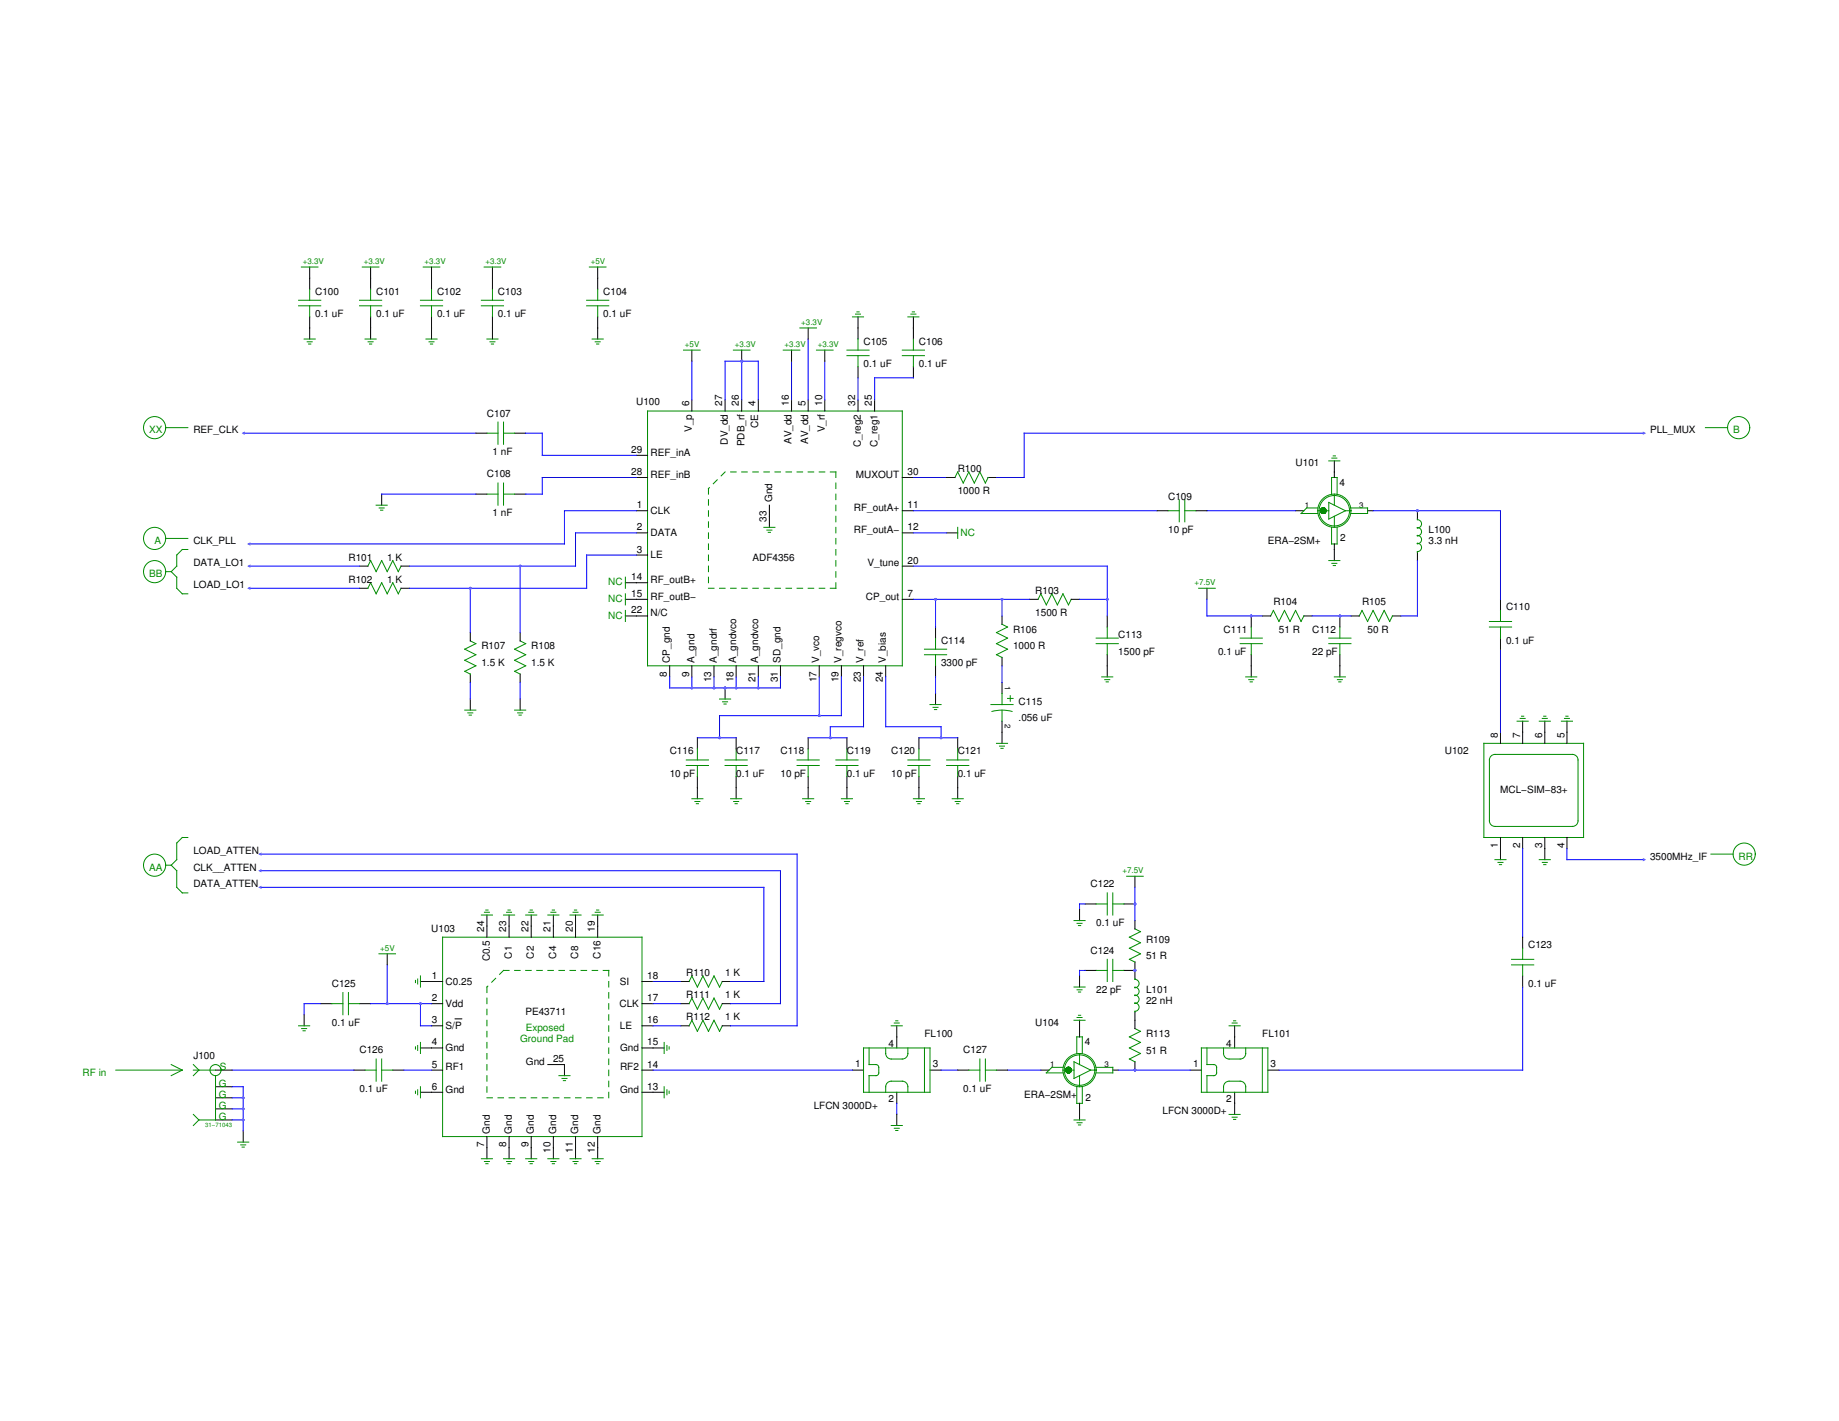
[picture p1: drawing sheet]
<svg xmlns="http://www.w3.org/2000/svg" width="279mm" height="216mm" viewBox="0 0 279 216" stroke-linecap="round" stroke-linejoin="round" font-family="sans-serif">
<g fill="none" stroke="#008b00" stroke-width=".15">
<path d="M98.4 62.5h38.7v38.7h-38.7zM107.6 75.9v.9M107.6 77.6v.8M107.6 79.3v.8M107.8 74.1l-.2 .1v.9M109 72.9l-.6 .6M110.2 71.7l-.6 .6M111 71.7h.8M112.7 71.7h.8M114.4 71.7h.8M116.1 71.7h.8M117.7 71.7h.9"/>
<path d="M119.4 71.7h.9M121.1 71.7h.8M122.8 71.7h.8M124.5 71.7h.8M126.1 71.7h.9v.8M127 73.4v.8M127 75.1v.8M127 76.8v.8M127 78.4v.9M107.6 81v.8M107.6 82.6v.9M107.6 84.3v.9"/>
<path d="M107.6 86v.9M107.6 87.7v.8M107.6 89.4h.9M109.3 89.4h.9M111 89.4h.8M112.7 89.4h.8M114.4 89.4h.8M116.1 89.4h.8M117.7 89.4h.9M119.4 89.4h.9M121.1 89.4h.8M122.8 89.4h.8"/>
<path d="M124.5 89.4h.8M127 88.5v.9h-.9M127 80.1v.9M127 81.8v.8M127 83.5v.8M127 85.2v.8M127 86.9v.8M225.4 112.9h15.2v14.3h-15.2zM226.5 114.9l.6-.3h11.8a.84 .84 0 0 1 .9 .9v9.2a.84 .84 0 0 1-.9 .9h-11.8a.84 .84 0 0 1-.8-.9v-9.2zM50.4 152.5h1.7M52.1 150.8v3.4M52.9 150.8v3.4"/>
<path d="M52.9 152.5h1.7M67.2 142.4h30.3v30.3h-30.3zM74 151.6v.9M74 153.3v.9M74 155v.9M74 156.7v.8M74 158.4v.8M74.1 149.8l-.1 .2v.8M75.3 148.6l-.6 .6M77.3 147.4h-.8l-.6 .6M78.2 147.4h.8M79.9 147.4h.8"/>
<path d="M81.6 147.4h.8M83.2 147.4h.9M84.9 147.4h.9M86.6 147.4h.8M88.3 147.4h.8M90 147.4h.8M91.6 147.4h.9v.9M92.5 149.1v.9M92.5 150.8v.8M92.5 152.5v.8M92.5 154.2v.8M92.5 155.9v.8"/>
<path d="M92.5 157.5v.9M92.5 159.2v.9M105.1 148.3l.9 1.7 .8-1.7 .8 1.7 .9-1.7 .8 1.7 .4-.9M105.1 151.6l.9 1.7 .8-1.7 .8 1.7 .9-1.7 .8 1.7 .4-.8M105.1 155l.9 1.7 .8-1.7 .8 1.7 .9-1.7 .8 1.7 .4-.8M105.1 148.3l-.4 .8M105.1 151.6l-.4 .9M105.1 155l-.4 .9M131.2 159.2h10.1v6.8h-10.1zM132 159.2v2.5l1.3 .1 .2 .4v.8l-.2 .4h-1.3v2.6M134.6 159.2v.9a.84 .84 0 0 0 .8 .8h1.7a.84 .84 0 0 0 .8-.8v-.9M140.5 159.2v6.8"/>
<path d="M172.4 148.7v.1a.62 .62 0 0 1 .7 .6 .62 .62 0 0 1-.7 .6 .6 .6 0 0 1 .7 .6 .6 .6 0 0 1-.7 .6 .6 .6 0 0 1 .7 .6 .6 .6 0 0 1-.7 .6 .62 .62 0 0 1 .7 .6 .62 .62 0 0 1-.7 .7v.1M182.5 159.2h10.1v6.8h-10.1zM183.4 159.2v2.5l1.2 .1 .2 .4v.8l-.2 .4h-1.2v2.6M185.9 159.2v.9a.84 .84 0 0 0 .8 .8h1.7a.84 .84 0 0 0 .9-.8v-.9M191.8 159.2v6.8M55.5 162.6h1.6M57.1 160.9v3.4M58 162.6h1.7M58 160.9v3.4M74 160.1v.8M74 161.7v.9M74 163.4v.9"/>
<path d="M74 165.1v.9M74 166.8h.8M75.7 166.8h.8M77.3 166.8h.9M79 166.8h.9M80.7 166.8h.9M82.4 166.8h.8M84.1 166.8h.8M85.8 166.8h.8M87.4 166.8h.9M89.1 166.8h.9M90.8 166.8h.8"/>
<path d="M92.5 160.9v.8M92.5 162.6v.8M92.5 164.3v.8M92.5 166v.8M134.6 166v-.9a.84 .84 0 0 1 .8-.8h1.7a.84 .84 0 0 1 .8 .8v.9M161.5 162.2h-1.7l-.8 .8h2.5M161.5 162.6h1.7M161.9 162.5v.2M162 162.4v.4M162 162.3v.6M162.1 162.3v.6M162.1 162.2v.8"/>
<path d="M162.2 162.2v.8M162.3 162.2v.8M162.4 162.2v.8M162.5 162.2v.8M162.6 162.2v.8M162.6 162.3v.6M162.7 162.3v.6M162.7 162.4v.4M162.7 162.5v.2M163.2 161.3l2.5 1.3-2.5 1.3zM163.6 160.1v-2.6h.8v2.6M163.6 165.1v2.5h.8v-2.5"/>
<path d="M164 160.1v1.6M164 163.4v1.7M165.7 162.6h.8M166.5 162.2h2.6v.8h-2.6M185.9 166v-.9a.84 .84 0 0 1 .8-.8h1.7a.84 .84 0 0 1 .9 .8v.9"/>
<circle cx="162.3" cy="162.6" r=".42"/>
<circle cx="164" cy="162.6" r="2.52"/>
<circle cx="164" cy="162.6" r="2.31"/>
</g>
<g fill="none" stroke="#000" stroke-width=".15">
<path d="M96.7 77.6h1.7M96.7 72.5h1.7M96.7 69.2h1.7M105.1 60.8v1.7M110.2 60.8v1.7M112.7 60.8v1.7M115.2 60.8v1.7M116.9 76.8v1.6M120.3 60.8v1.7M122.8 60.8v1.7M125.3 60.8v1.7M130.4 60.8v1.7"/>
<path d="M132.9 60.8v1.7M137.1 77.6h1.7M137.1 72.5h1.7M96.7 84.3h1.7M96.7 81h1.7M96.7 93.6h1.7M96.7 91.1h1.7M96.7 88.5h1.7M137.1 81h1.7M137.1 91.1h1.7M137.1 86h1.7M101.7 101.2v1.6"/>
<path d="M105.1 101.2v1.6M108.5 101.2v1.6M111.8 101.2v1.6M115.2 101.2v1.6M118.6 101.2v1.6M124.5 101.2v1.6M127.8 101.2v1.6M131.2 101.2v1.6M134.6 101.2v1.6M228 111.3v1.6M231.3 111.3v1.6M234.7 111.3v1.6"/>
<path d="M238.1 111.3v1.6M228 127.2v1.7M231.3 127.2v1.7M234.7 127.2v1.7M238.1 127.2v1.7M48.7 152.5h1.7M54.6 152.5h1.7M65.6 159.2h1.6M65.6 155.9h1.6M65.6 152.5h1.6M65.6 149.1h1.6M69.1 154.8h1.1"/>
<path d="M74 140.7v1.7M77.3 140.7v1.7M80.7 140.7v1.7M84.1 140.7v1.7M87.4 140.7v1.7M90.8 140.7v1.7M97.5 159.2h1.7M97.5 155.9h1.7M97.5 152.5h1.7M97.5 149.1h1.7M103.4 155.9h1.3M103.4 152.5h1.3"/>
<path d="M103.4 149.1h1.3M109.7 155.9h1.3M109.7 152.5h1.3M109.7 149.1h1.3M136.2 157.5v1.7M164 156.7v.8M172.4 147.4v1.3M172.4 153.8v1.2M187.6 157.5v1.7M53.8 162.6h1.7M59.7 162.6h1.7M65.6 162.6h1.6"/>
<path d="M65.6 166h1.6M74 172.7v1.7M77.3 172.7v1.7M80.7 172.7v1.7M83.2 161.7h2.6M84.1 172.7v1.7M87.4 172.7v1.7M90.8 172.7v1.7M97.5 162.6h1.7M97.5 166h1.7M129.5 162.6h1.7M136.2 166v1.6"/>
<path d="M141.3 162.6h1.7M158.1 162.6h1.3M164 167.6v.9M169.1 162.6h.8M180.8 162.6h1.7M187.6 166v1.6M192.6 162.6h1.7"/>
</g>
<g fill="none" stroke="#00f" stroke-width=".15">
<path d="M39.5 134.8h76.6M39.5 132.3h79.1M39.5 129.8h81.6M48.7 152.5h-2.5v1.7M56.3 152.5h9.3M58.8 146.6v5.9M63.9 152.5v3.4h1.7M99.2 152.5h4.2M99.2 155.9h4.2M99.2 149.1h4.2M111 152.5h7.6M111 155.9h10.1"/>
<path d="M111 149.1h5.1M35.3 162.6h18.5M61.4 162.6h4.2M99.2 162.6h30.3M169.9 162.6h10.9"/>
</g>
<circle cx="172.4" cy="147.4" r=".21" fill="#a020f0"/>
<path d="M172.4 156.3l.9 .4-1.7 .8 1.7 .9-1.7 .8 1.7 .9-1.7 .8 .8 .4" fill="none" stroke="#008b00" stroke-width=".15"/>
<path d="M172.4 155v1.3M172.4 161.3v1.3" fill="none" stroke="#000" stroke-width=".15"/>
<circle cx="172.4" cy="162.6" r=".21" fill="#a020f0"/>
<path d="M171.6 145.8l.8 .4M172.4 141.1l.9 .5-1.7 .8 1.7 .8-1.7 .9 1.7 .8-1.7 .9" fill="none" stroke="#008b00" stroke-width=".15"/>
<path d="M172.4 139.9v1.2M172.4 146.2v1.2" fill="none" stroke="#000" stroke-width=".15"/>
<circle cx="172.4" cy="147.4" r=".21" fill="#a020f0"/>
<path d="M164.9 137.3h1.6M170.7 137.3h1.7M172.4 133.1v1.7M58.8 144.9v1.7" fill="none" stroke="#000" stroke-width=".15"/>
<path d="M166.5 137.3h1.7M168.2 135.7v3.3M169.1 135.7v3.3M169.1 137.3h1.6M171.2 133.1h2.5M57.6 144.9h2.5" fill="none" stroke="#008b00" stroke-width=".15"/>
<circle cx="172.4" cy="137.3" r=".21" fill="#a020f0"/>
<path d="M164.9 147.4h1.6M170.7 147.4h1.7" fill="none" stroke="#000" stroke-width=".15"/>
<path d="M166.5 147.4h1.7M168.2 145.8v3.3M169.1 145.8v3.3M169.1 147.4h1.6" fill="none" stroke="#008b00" stroke-width=".15"/>
<circle cx="172.4" cy="147.4" r=".21" fill="#a020f0"/>
<path d="M164.9 137.3h-.9v.9M172.4 134.8v5.1M231.3 128.9v13.5M238.1 128.9v1.7M164.9 147.4h-.9v.9M194.3 162.6h37" fill="none" stroke="#00f" stroke-width=".15"/>
<path d="M196.8 77.6h1.3M202.7 71.7v.8M207.8 77.6h.8M215.3 77.6v1.3M202.7 82.6v.9M215.3 83.9v1.3" fill="none" stroke="#000" stroke-width=".15"/>
<g fill="none" stroke="#008b00" stroke-width=".15">
<path d="M200.2 77.2h-1.7l-.8 .8h2.5M200.2 77.6h1.7M200.6 77.5v.2M200.7 77.4v.4M200.7 77.3v.6M200.8 77.3v.6M200.8 77.2v.8M200.9 77.2v.8M201 77.2v.8M201.1 77.2v.8M201.2 77.2v.8M201.3 77.2v.8"/>
<path d="M201.3 77.3v.6M201.4 77.3v.6M201.4 77.4v.4M201.4 77.5v.2M201.9 76.3l2.5 1.3-2.5 1.3zM202.3 75.1v-2.6h.8v2.6M202.7 75.1v1.7M202.7 78.4v1.7M204.4 77.6h.8M205.2 77.2h2.6v.8h-2.6M215.3 78.9v.1a.62 .62 0 0 1 .7 .6 .62 .62 0 0 1-.7 .6 .6 .6 0 0 1 .7 .6 .6 .6 0 0 1-.7 .6 .6 .6 0 0 1 .7 .6 .6 .6 0 0 1-.7 .6 .62 .62 0 0 1 .7 .6 .62 .62 0 0 1-.7 .6v.1M202.3 80.1v2.5h.8v-2.5"/>
<circle cx="201" cy="77.6" r=".42"/>
<circle cx="202.7" cy="77.6" r="2.52"/>
<circle cx="202.7" cy="77.6" r="2.31"/>
</g>
<circle cx="215.3" cy="77.6" r=".21" fill="#a020f0"/>
<path d="M182.1 89.4h2.5M188.4 97h3.4M188.4 97.8h3.4M190.1 95.3v1.7M190.1 97.8v1.7M193 93.6l.5-.9 .8 1.7 .9-1.7 .8 1.7 .8-1.7 .9 1.7 .4-.8M206.5 93.6l.4-.9 .9 1.7 .8-1.7 .9 1.7 .8-1.7 .8 1.7 .5-.8" fill="none" stroke="#008b00" stroke-width=".15"/>
<path d="M183.4 89.4v1.7M190.1 93.6v1.7M190.1 99.5v1.7M191.8 93.6h1.2M198.1 93.6h1.3M205.2 93.6h1.3M211.5 93.6h1.3" fill="none" stroke="#000" stroke-width=".15"/>
<circle cx="190.1" cy="93.6" r=".21" fill="#a020f0"/>
<path d="M203.6 93.6v1.7M203.6 99.5v1.7" fill="none" stroke="#000" stroke-width=".15"/>
<path d="M201.9 97h3.3M201.9 97.8h3.3M203.6 95.3v1.7M203.6 97.8v1.7" fill="none" stroke="#008b00" stroke-width=".15"/>
<circle cx="203.6" cy="93.6" r=".21" fill="#a020f0"/>
<path d="M208.6 77.6h19.4M228 98.6v12.7" fill="none" stroke="#00f" stroke-width=".15"/>
<path d="M110.2 104.5v1.7" fill="none" stroke="#000" stroke-width=".15"/>
<path d="M109.3 106.2h1.7M109.8 106.6h.7M110 107h.3" fill="none" stroke="#008b00" stroke-width=".15"/>
<circle cx="110.2" cy="104.5" r=".21" fill="#a020f0"/>
<g fill="none" stroke="#000" stroke-width=".15">
<path d="M47 40.6v3.3M47 48.1v3.4M56.3 40.6v3.3M56.3 48.1v3.4M65.6 40.6v3.3M65.6 48.1v3.4M74.8 40.6v3.3M74.8 48.1v3.4M90.8 40.6v3.3M90.8 48.1v3.4M112.7 53.2v1.7M130.4 48.1v3.4"/>
<path d="M130.4 55.7v1.7M138.8 48.1v3.4M138.8 55.7v1.7M58 75.1v1.7M72.3 65.8h1.7M72.3 75.1h1.7M78.2 65.8h1.7M78.2 75.1h1.7M116.9 78.4v1.7M143.8 72.5h1.3M150.1 72.5h1.3M175.8 77.6h1.7"/>
<path d="M181.7 77.6h1.7M202.7 70v1.7M54.6 86h1.3M54.6 89.4h1.3M60.9 86h1.3M60.9 89.4h1.3M71.5 96.1v1.3M79 96.1v1.3M95 88.5h1.7M95 91.1h1.7M95 93.6h1.7M142.1 95.3v1.7"/>
<path d="M143.8 81h1.7M152.2 93.6v1.2M152.2 99.9v1.3M156.4 91.1h1.3M162.8 91.1h1.2M168.2 93.6v1.7M168.2 99.5v3.3M202.7 83.5v1.7M228 91.1v1.6M228 97v1.6M71.5 102.4v1.3M71.5 106.2v1.7"/>
<path d="M79 102.4v1.3M79 106.2v1.7M106 112.1v1.7M106 118v3.4M111.8 112.1v1.7M111.8 118v3.4M122.8 112.1v1.7M122.8 118v3.4M128.7 112.1v1.7M128.7 118v3.4M139.6 112.1v1.7M139.6 118v3.4"/>
<path d="M142.1 101.2v1.6M142.1 105.4v1.6M145.5 112.1v1.7M145.5 118v3.4M152.2 103.7v1.7M152.2 109.6v3.3M190.1 101.2v1.6M203.6 101.2v1.6M231.3 109.6v1.7M234.7 109.6v1.7M238.1 109.6v1.7M74 139v1.7"/>
<path d="M77.3 139v1.7M80.7 139v1.7M84.1 139v1.7M87.4 139v1.7M90.8 139v1.7M164 138.2v1.7M228 128.9v1.7M234.7 128.9v1.7M46.2 154.2v1.7M63.9 159.2h1.7M63.9 149.1h1.7M99.2 159.2h1.7"/>
<path d="M136.2 155.9v1.6M164 148.3v1.7M164 155v1.7M187.6 155.9v1.6M231.3 142.4v1.7M231.3 148.3v1.7M32.7 162.6h2.6M32.7 165.1h2.6M32.7 166.8h2.6M32.7 168.5h2.6M32.7 170.2h2.6M37 171.8v1.7"/>
<path d="M63.9 166h1.7M74 174.4v1.7M77.3 174.4v1.7M80.7 174.4v1.7M84.1 174.4v1.7M85.8 161.7v1.7M87.4 174.4v1.7M90.8 174.4v1.7M99.2 166h1.7M136.2 169.3v1.7M145.5 162.6h1.7M151.4 162.6h1.7"/>
<path d="M164 168.5v1.7M187.6 167.6v1.7"/>
</g>
<g fill="none" stroke="#008b00" stroke-width=".15">
<path d="M45.4 45.6h3.3M45.4 46.5h3.3M45.8 40.6h2.5M46.2 51.5h1.7M46.7 51.9h.7M46.9 52.3h.3M47 43.9v1.7M47 46.5v1.6M54.6 45.6h3.4M54.6 46.5h3.4M55 40.6h2.6M55.5 51.5h1.6"/>
<path d="M55.9 51.9h.8M56.1 52.3h.4M56.3 43.9v1.7M56.3 46.5v1.6M63.9 45.6h3.3M63.9 46.5h3.3M64.3 40.6h2.5M64.7 51.5h1.7M65.2 51.9h.7M65.4 52.3h.3M65.6 43.9v1.7M65.6 46.5v1.6"/>
<path d="M73.1 45.6h3.4M73.1 46.5h3.4M73.6 40.6h2.5M74 51.5h1.7M74.4 51.9h.8M74.7 52.3h.3M74.8 43.9v1.7M74.8 46.5v1.6M89.1 45.6h3.4M89.1 46.5h3.4M89.5 40.6h2.6M90 51.5h1.6"/>
<path d="M90.4 51.9h.8M90.6 52.3h.4M90.8 43.9v1.7M90.8 46.5v1.6M111.4 53.2h2.5M128.7 53.2h3.3M128.7 54h3.3M129.5 48.1h1.7M130 47.7h.7M130.2 47.4h.3M130.4 51.5v1.7M130.4 54v1.7"/>
<path d="M137.1 53.2h3.4M137.1 54h3.4M137.9 48.1h1.7M138.4 47.7h.8M138.6 47.4h.3M138.8 51.5v1.7M138.8 54v1.7M57.1 76.8h1.7M57.6 77.2h.8M57.8 77.5h.4M74 65.8h1.7M74 75.1h1.7"/>
<path d="M75.7 64.1v3.4M75.7 73.4v3.4M76.5 64.1v3.4M76.5 73.4v3.4M76.5 65.8h1.7M76.5 75.1h1.7M145.1 72.5l.4-.8 .8 1.7 .9-1.7 .8 1.7 .9-1.7 .8 1.7M150.1 72.5l-.4 .9M177.5 77.6h1.7M179.2 75.9v3.4M180 75.9v3.4M180 77.6h1.7"/>
<path d="M201.9 70h1.7M202.3 69.6h.8M202.6 69.3h.3M56.3 85.2l.8 1.7 .9-1.7 .8 1.7 .9-1.7 .8 1.7 .4-.9M56.3 88.5l.8 1.7 .9-1.7 .8 1.7 .9-1.7 .8 1.7 .4-.8M56.3 85.2l-.4 .8M56.3 88.5l-.4 .9M71.5 97.4l.8 .4-1.7 .8 1.7 .9-1.7 .8 1.7 .9-1.7 .8 .9 .4M79 97.4l.9 .4-1.7 .8 1.7 .9-1.7 .8 1.7 .9-1.7 .8 .8 .4M95 87.7v1.7M95 90.2v1.7M95 92.7v1.7"/>
<path d="M116.1 80.1h1.6M116.5 80.5h.8M116.7 80.9h.4M140.5 99.5h3.3M140.5 98.6h3.3M142.1 97v1.6M142.1 99.5v1.7M145.5 80.1v1.7M152.2 94.8l.9 .5-1.7 .8 1.7 .9-1.7 .8 1.7 .8-1.7 .9 .8 .4M157.7 91.1l.4-.9 .9 1.7 .8-1.7 .9 1.7 .8-1.7 .8 1.7 .5-.8M166.5 97.8h3.4M166.5 97h3.4"/>
<path d="M168.2 95.3v1.7M168.2 97.8v1.7M201.9 85.2h1.7M202.3 85.6h.8M202.6 85.9h.3M226.3 95.3h3.4M226.3 94.4h3.4M228 92.7v1.7M228 95.3v1.7M70.6 107.9h1.7M71.1 108.3h.7M71.3 108.6h.3"/>
<path d="M78.2 107.9h1.7M78.6 108.3h.8M78.9 108.6h.3M104.3 116.3h3.3M104.3 115.5h3.3M106 113.8v1.7M106 116.3v1.7M110.2 116.3h3.3M110.2 115.5h3.3M111.8 113.8v1.7M111.8 116.3v1.7M121.1 116.3h3.4"/>
<path d="M121.1 115.5h3.4M122.8 113.8v1.7M122.8 116.3v1.7M127 116.3h3.4M127 115.5h3.4M128.7 113.8v1.7M128.7 116.3v1.7M137.9 116.3h3.4M137.9 115.5h3.4M139.6 113.8v1.7M139.6 116.3v1.7M141.3 107h1.7"/>
<path d="M141.8 107.5h.7M142 107.8h.3M143.8 116.3h3.4M143.8 115.5h3.4M145.5 113.8v1.7M145.5 116.3v1.7M150.6 107h3.3M150.7 108.1a5.9 5.9 0 0 1 3.1 0M151.4 112.9h1.7M151.9 113.4h.7M152.1 113.7h.3M152.2 105.4v1.6"/>
<path d="M152.2 107.9v1.7M153.1 106.1h.8M153.5 105.7v.8M167.4 102.8h1.7M167.8 103.3h.8M168.1 103.6h.3M189.3 102.8h1.6M189.7 103.3h.8M189.9 103.6h.4M202.7 102.8h1.7M203.2 103.3h.7M203.4 103.6h.3"/>
<path d="M230.5 109.6h1.7M231 109.2h.7M231.2 108.8h.3M233.9 109.6h1.6M234.3 109.2h.8M234.5 108.8h.4M237.2 109.6h1.7M237.7 109.2h.7M237.9 108.8h.3M73.1 139h1.7M73.6 138.6h.8M73.8 138.3h.3"/>
<path d="M76.5 139h1.7M77 138.6h.7M77.2 138.3h.3M79.9 139h1.7M80.3 138.6h.8M80.5 138.3h.4M83.2 139h1.7M83.7 138.6h.8M83.9 138.3h.3M86.6 139h1.7M87.1 138.6h.7M87.3 138.3h.3"/>
<path d="M90 139h1.6M90.4 138.6h.8M90.6 138.3h.4M105.1 121.4h1.7M105.6 121.8h.7M105.8 122.1h.3M111 121.4h1.7M111.5 121.8h.7M111.7 122.1h.3M121.9 121.4h1.7M122.4 121.8h.8M122.6 122.1h.4"/>
<path d="M127.8 121.4h1.7M128.3 121.8h.8M128.5 122.1h.3M138.8 121.4h1.7M139.2 121.8h.8M139.4 122.1h.4M144.7 121.4h1.6M145.1 121.8h.8M145.3 122.1h.4M163.2 139.9h1.7M227.1 130.6h1.7M227.6 131h.7"/>
<path d="M227.8 131.4h.3M233.9 130.6h1.6M234.3 131h.8M234.5 131.4h.4M45.4 155.9h1.6M45.8 156.3h.8M46 156.6h.4M63.1 149v.3M63.1 159.1v.3M63.5 148.7v.8M63.5 158.8v.8M63.9 148.3v1.7"/>
<path d="M63.9 158.4v1.7M100.9 158.4v1.7M101.3 158.8v.8M101.7 159.1v.3M135.4 155.9h1.7M135.9 155.4h.7M136.1 155.1h.3M163.2 155h1.7M163.2 150h1.7M163.6 154.6h.8M163.6 150.4h.8M163.6 140.3h.8"/>
<path d="M163.8 154.3h.4M163.8 150.7h.4M163.8 140.6h.4M186.7 155.9h1.7M187.2 155.4h.8M187.4 155.1h.3M229.7 145.8h3.3M229.7 146.6h3.3M231.3 144.1v1.7M231.3 146.6v1.7M29.4 162.6h3.3M29.4 161.7l.8 .9-.8 .8"/>
<path d="M29.4 169.3l.8 .9M30.2 170.2l-.8 .8M32.7 163.4v6.8h-2.5M36.1 173.5h1.7M36.6 173.9h.7M36.8 174.3h.3M63.1 165.8v.3M63.5 165.6v.7M63.9 165.1v1.7M73.1 176.1h1.7M73.6 176.5h.8M73.8 176.8h.3"/>
<path d="M76.5 176.1h1.7M77 176.5h.7M77.2 176.8h.3M79.9 176.1h1.7M80.3 176.5h.8M80.5 176.8h.4M83.2 176.1h1.7M83.7 176.5h.8M83.9 176.8h.3M84.9 163.4h1.7M85.4 163.9h.7M85.6 164.2h.3"/>
<path d="M86.6 176.1h1.7M87.1 176.5h.7M87.3 176.8h.3M90 176.1h1.6M90.4 176.5h.8M90.6 176.8h.4M100.9 165.1v1.7M101.3 165.6v.7M101.7 165.8v.3M135.4 171h1.7M135.9 171.4h.7M136.1 171.8h.3"/>
<path d="M147.2 162.6h1.7M148.9 160.9v3.4M149.7 160.9v3.4M149.7 162.6h1.7M163.2 170.2h1.7M163.6 170.6h.8M163.8 170.9h.4M186.7 169.3h1.7M187.2 169.7h.8M187.4 170.1h.3"/>
<circle cx="32.7" cy="162.6" r=".84"/>
</g>
<g fill="none" stroke="#00f" stroke-width=".15">
<path d="M105.1 54.9v5.9M112.7 54.9v5.9M120.3 54.9v5.9M122.8 51.5v9.3M125.3 54.9v5.9M130.4 57.4v3.4M138.8 57.4h-5.9v3.4M37 65.8h35.3M58 75.1h14.3M79.9 65.8h2.5v3.4h14.3M79.9 75.1h2.5M96.7 77.6h-10.9v5h-48"/>
<path d="M110.2 60.8v-5.9h5v5.9M138.8 72.5h5M138.8 77.6h37M183.4 77.6h13.4M37.8 86h16.8M37.8 89.4h16.8M71.5 89.4v6.7M79 86v10.1M96.7 81h-9.3v5h-25.2M96.7 84.3h-7.6v5.1h-26.9M138.8 86h29.4v7.6M138.8 81h5"/>
<path d="M138.8 91.1h17.6M142.1 91.1v4.2M152.2 91.1v2.5M164 91.1h4.2M71.5 103.7v2.5M79 103.7v2.5M101.7 102.8v1.7h16.9v-1.7M105.1 102.8v1.7M106 112.1h5.8M108.5 102.8v1.7M111.8 102.8v1.7M115.2 102.8v1.7"/>
<path d="M122.8 112.1h5.9M124.5 102.8v5.9M127.8 102.8v5.9h-18.5v3.4M131.2 102.8v7.6h-5.1v1.7M134.6 102.8v7.6h8.4v1.7M139.6 112.1h5.9M142.1 102.8v2.6M152.2 101.2v2.5M238.1 130.6h11.7M35.3 165.1h1.7v6.7M35.3 166.8h1.7M35.3 168.5h1.7"/>
<path d="M35.3 170.2h1.7M136.2 167.6v1.7M143 162.6h2.5M153.1 162.6h5"/>
</g>
<circle cx="112.7" cy="54.9" r=".21" fill="#a020f0"/>
<path d="M105.1 53.2v1.7M120.3 53.2v1.7M122.8 49.8v1.7M125.3 53.2v1.7" fill="none" stroke="#000" stroke-width=".15"/>
<g fill="none" stroke="#008b00" stroke-width=".15">
<path d="M103.9 53.2h2.5M119 53.2h2.5M121.5 49.8h2.5M124 53.2h2.6M25.2 65h3.3M259.1 65h3.4M25.2 81.8h3.3M25.2 86.9h.8M26 86.9l.9 .8v1.7l.8 .8h.8M28.5 83.5h-.8l-.8 .8v1.7l-.9 .9M25.2 131.5h.8M26 131.5l.9 .8v2.5l.8 .9h.8"/>
<path d="M28.5 127.2h-.8l-.8 .9v2.5l-.9 .9M259.9 129.8h3.4M17.6 162.6h10.1M26 161.7l1.7 .9M27.7 162.6l-1.7 .8"/>
<circle cx="23.5" cy="65" r="1.68"/>
<circle cx="264.2" cy="65" r="1.68"/>
<circle cx="23.5" cy="81.8" r="1.68"/>
<circle cx="23.5" cy="86.9" r="1.68"/>
<circle cx="23.5" cy="131.5" r="1.68"/>
<circle cx="265" cy="129.8" r="1.68"/>
</g>
<path d="M96.7 72.5h-14.3v2.6M228 77.6v13.5M249.8 65.8h-94.2v6.7h-4.2M183.4 91.1v2.5h8.4M199.4 93.6h5.8M215.3 85.2v8.4h-2.5M116.1 134.8v14.3M118.6 132.3v20.2M121.1 129.8v26.1M231.3 150v12.6" fill="none" stroke="#00f" stroke-width=".15"/>
<g fill="#a020f0">
<path d="M39.2 134.8l.5-.2v.5z"/>
<path d="M39.2 132.3l.5-.3v.5z"/>
<path d="M39.2 129.8l.5-.3v.5z"/>
<path d="M249.6 130.4l.5 .2-.5 .3z"/>
<path d="M36.7 65.8l.5-.2v.5z"/>
<path d="M37.5 89.4l.5-.3v.5z"/>
<path d="M37.5 86l.5-.2v.5z"/>
<path d="M37.5 82.6l.5-.2v.5z"/>
<path d="M249.6 65.6l.5 .2-.5 .3z"/>
<circle cx="58.8" cy="152.5" r=".21"/>
<circle cx="63.9" cy="152.5" r=".21"/>
<circle cx="172.4" cy="162.6" r=".21"/>
<circle cx="172.4" cy="147.4" r=".21"/>
<circle cx="172.4" cy="137.3" r=".21"/>
<circle cx="215.3" cy="77.6" r=".21"/>
<circle cx="190.1" cy="93.6" r=".21"/>
<circle cx="203.6" cy="93.6" r=".21"/>
<circle cx="110.2" cy="104.5" r=".21"/>
<circle cx="105.1" cy="104.5" r=".21"/>
<circle cx="108.5" cy="104.5" r=".21"/>
<circle cx="111.8" cy="104.5" r=".21"/>
<circle cx="115.2" cy="104.5" r=".21"/>
<circle cx="112.7" cy="54.9" r=".21"/>
<circle cx="124.5" cy="108.7" r=".21"/>
<circle cx="109.3" cy="112.1" r=".21"/>
<circle cx="126.1" cy="112.1" r=".21"/>
<circle cx="143" cy="112.1" r=".21"/>
<circle cx="142.1" cy="91.1" r=".21"/>
<circle cx="168.2" cy="91.1" r=".21"/>
<circle cx="79" cy="86" r=".21"/>
<circle cx="71.5" cy="89.4" r=".21"/>
<circle cx="37" cy="166.8" r=".21"/>
<circle cx="37" cy="168.5" r=".21"/>
<circle cx="37" cy="170.2" r=".21"/>
<circle cx="152.2" cy="91.1" r=".21"/>
</g>
<g font-size="1.5">
<text x="47.9" y="44.8">C100</text>
<text x="57.1" y="44.8">C101</text>
<text x="66.4" y="44.8">C102</text>
<text x="75.7" y="44.8">C103</text>
<text x="91.6" y="44.8">C104</text>
<text x="47.9" y="48.1">0.1 uF</text>
<text x="57.1" y="48.1">0.1 uF</text>
<text x="66.4" y="48.1">0.1 uF</text>
<text x="75.7" y="48.1">0.1 uF</text>
<text x="91.6" y="48.1">0.1 uF</text>
<text x="131.2" y="52.4">C105</text>
<text x="139.6" y="52.4">C106</text>
<text x="131.2" y="55.7">0.1 uF</text>
<text x="139.6" y="55.7">0.1 uF</text>
<text x="29.4" y="65.8">REF_CLK</text>
<text x="74" y="63.3">C107</text>
<text x="96.7" y="61.6">U100</text>
<text x="104.7" y="61.7" transform="rotate(-90 104.7 61.7)">6</text>
<text x="105.1" y="65.6" transform="rotate(-90 105.1 65.6)">V_p</text>
<text x="109.7" y="61.7" transform="rotate(-90 109.7 61.7)">27</text>
<text x="112.3" y="61.7" transform="rotate(-90 112.3 61.7)">26</text>
<text x="114.8" y="61.7" transform="rotate(-90 114.8 61.7)">4</text>
<text x="115.2" y="65" transform="rotate(-90 115.2 65)">CE</text>
<text x="119.8" y="61.7" transform="rotate(-90 119.8 61.7)">16</text>
<text x="122.4" y="61.7" transform="rotate(-90 122.4 61.7)">5</text>
<text x="124.9" y="61.7" transform="rotate(-90 124.9 61.7)">10</text>
<text x="125.3" y="65.7" transform="rotate(-90 125.3 65.7)">V_rf</text>
<text x="129.9" y="61.7" transform="rotate(-90 129.9 61.7)">32</text>
<text x="132.5" y="61.7" transform="rotate(-90 132.5 61.7)">25</text>
<text x="250.7" y="65.8">PLL_MUX</text>
<text x="74.8" y="69.2">1 nF</text>
<text x="95.9" y="68.8">29</text>
<text x="98.8" y="69.2">REF_inA</text>
<text x="110.6" y="67.6" transform="rotate(-90 110.6 67.6)">DV_dd</text>
<text x="113.1" y="67.8" transform="rotate(-90 113.1 67.8)">PDB_rf</text>
<text x="120.3" y="67.5" transform="rotate(-90 120.3 67.5)">AV_dd</text>
<text x="122.8" y="67.5" transform="rotate(-90 122.8 67.5)">AV_dd</text>
<text x="130.8" y="67.9" transform="rotate(-90 130.8 67.9)">C_reg2</text>
<text x="133.3" y="67.9" transform="rotate(-90 133.3 67.9)">C_reg1</text>
<text x="145.5" y="71.7">R100</text>
<text x="196.8" y="70.9">U101</text>
<text x="74" y="72.5">C108</text>
<text x="95.9" y="72.2">28</text>
<text x="96.7" y="77.2">1</text>
<text x="98.8" y="72.6">REF_inB</text>
<text x="117.3" y="76.3" transform="rotate(-90 117.3 76.3)">Gnd</text>
<text x="129.7" y="77.6">RF_outA+</text>
<text x="130" y="72.6">MUXOUT</text>
<text x="137.9" y="77.2">11</text>
<text x="137.9" y="72.2">30</text>
<text x="145.5" y="75.1">1000 R</text>
<text x="177.5" y="75.9">C109</text>
<text x="203.5" y="73.8">4</text>
<text x="29.4" y="82.6">CLK_PLL</text>
<text x="74.8" y="78.4">1 nF</text>
<text x="96.7" y="84">3</text>
<text x="96.7" y="80.6">2</text>
<text x="98.8" y="81.4">DATA</text>
<text x="98.8" y="78.1">CLK</text>
<text x="116.5" y="79.2" transform="rotate(-90 116.5 79.2)">33</text>
<text x="129.7" y="81">RF_outA−</text>
<text x="137.9" y="80.6">12</text>
<text x="177.5" y="81">10 pF</text>
<text x="192.6" y="82.6">ERA−2SM+</text>
<text x="203.6" y="82.2">2</text>
<text x="217" y="81">L100</text>
<text x="217" y="82.6">3.3 nH</text>
<text x="29.4" y="89.4">LOAD_LO1</text>
<text x="29.4" y="86">DATA_LO1</text>
<text x="52.9" y="85.2">R101</text>
<text x="52.9" y="88.5">R102</text>
<text x="58.8" y="85.2">1 K</text>
<text x="58.8" y="88.5">1 K</text>
<text x="95.9" y="88.2">14</text>
<text x="98.8" y="84.8">LE</text>
<text x="98.8" y="88.6">RF_outB+</text>
<text x="114.3" y="85.2">ADF4356</text>
<text x="131.8" y="86.1">V_tune</text>
<text x="137.9" y="85.6">20</text>
<text x="95.9" y="93.2">22</text>
<text x="95.9" y="90.7">15</text>
<text x="98.8" y="93.6">N/C</text>
<text x="98.8" y="91.1">RF_outB−</text>
<text x="131.6" y="91.1">CP_out</text>
<text x="137.9" y="90.7">7</text>
<text x="157.3" y="90.2">R103</text>
<text x="157.3" y="93.6">1500 R</text>
<text x="193.5" y="91.9">R104</text>
<text x="206.9" y="91.9">R105</text>
<text x="228.8" y="92.7">C110</text>
<text x="73.1" y="98.6">R107</text>
<text x="73.1" y="101.2">1.5 K</text>
<text x="80.7" y="98.6">R108</text>
<text x="80.7" y="101.2">1.5 K</text>
<text x="101.7" y="100.7" transform="rotate(-90 101.7 100.7)">CP_gnd</text>
<text x="105.5" y="100.7" transform="rotate(-90 105.5 100.7)">A_gnd</text>
<text x="108.9" y="100.7" transform="rotate(-90 108.9 100.7)">A_gndrf</text>
<text x="111.8" y="100.7" transform="rotate(-90 111.8 100.7)">A_gndvco</text>
<text x="115.2" y="100.7" transform="rotate(-90 115.2 100.7)">A_gndvco</text>
<text x="118.6" y="100.7" transform="rotate(-90 118.6 100.7)">SD_gnd</text>
<text x="124.5" y="100.7" transform="rotate(-90 124.5 100.7)">V_vco</text>
<text x="127.8" y="100.7" transform="rotate(-90 127.8 100.7)">V_regvco</text>
<text x="131.2" y="100.7" transform="rotate(-90 131.2 100.7)">V_ref</text>
<text x="134.6" y="100.7" transform="rotate(-90 134.6 100.7)">V_bias</text>
<text x="143" y="97.8">C114</text>
<text x="143" y="101.2">3300 pF</text>
<text x="153.9" y="96.1">R106</text>
<text x="153.9" y="98.6">1000 R</text>
<text x="169.9" y="97">C113</text>
<text x="169.9" y="99.5">1500 pF</text>
<text x="185.1" y="99.5">0.1 uF</text>
<text x="185.9" y="96.1">C111</text>
<text x="194.3" y="96.1">51 R</text>
<text x="199.4" y="96.1">C112</text>
<text x="199.4" y="99.5">22 pF</text>
<text x="207.8" y="96.1">50 R</text>
<text x="228.8" y="97.8">0.1 uF</text>
<text x="101.3" y="102.8" transform="rotate(-90 101.3 102.8)">8</text>
<text x="104.7" y="102.8" transform="rotate(-90 104.7 102.8)">9</text>
<text x="108.1" y="103.6" transform="rotate(-90 108.1 103.6)">13</text>
<text x="111.4" y="103.6" transform="rotate(-90 111.4 103.6)">18</text>
<text x="114.8" y="103.6" transform="rotate(-90 114.8 103.6)">21</text>
<text x="118.2" y="103.6" transform="rotate(-90 118.2 103.6)">31</text>
<text x="124" y="103.6" transform="rotate(-90 124 103.6)">17</text>
<text x="127.4" y="103.6" transform="rotate(-90 127.4 103.6)">19</text>
<text x="130.8" y="103.6" transform="rotate(-90 130.8 103.6)">23</text>
<text x="134.1" y="103.6" transform="rotate(-90 134.1 103.6)">24</text>
<text x="154.8" y="107">C115</text>
<text x="154.8" y="109.6">.056 uF</text>
<text x="227.6" y="112.1" transform="rotate(-90 227.6 112.1)">8</text>
<text x="231" y="112.1" transform="rotate(-90 231 112.1)">7</text>
<text x="234.3" y="112.1" transform="rotate(-90 234.3 112.1)">6</text>
<text x="237.7" y="112.1" transform="rotate(-90 237.7 112.1)">5</text>
<text x="101.7" y="114.6">C116</text>
<text x="101.7" y="118">10 pF</text>
<text x="111.8" y="114.6">C117</text>
<text x="111.8" y="118">0.1 uF</text>
<text x="118.6" y="114.6">C118</text>
<text x="118.6" y="118">10 pF</text>
<text x="128.7" y="114.6">C119</text>
<text x="128.7" y="118">0.1 uF</text>
<text x="135.4" y="114.6">C120</text>
<text x="135.4" y="118">10 pF</text>
<text x="145.5" y="114.6">C121</text>
<text x="145.5" y="118">0.1 uF</text>
<text x="219.5" y="114.6">U102</text>
<text x="227.9" y="120.5">MCL−SIM−83+</text>
<text x="29.4" y="129.8">LOAD_ATTEN</text>
<text x="227.6" y="128.9" transform="rotate(-90 227.6 128.9)">1</text>
<text x="231" y="128.9" transform="rotate(-90 231 128.9)">2</text>
<text x="234.3" y="128.9" transform="rotate(-90 234.3 128.9)">3</text>
<text x="237.7" y="128.9" transform="rotate(-90 237.7 128.9)">4</text>
<text x="250.7" y="130.6">3500MHz_IF</text>
<text x="29.4" y="134.8">DATA_ATTEN</text>
<text x="29.4" y="132.3">CLK__ATTEN</text>
<text x="165.7" y="134.8">C122</text>
<text x="65.5" y="141.6">U103</text>
<text x="73.6" y="141.6" transform="rotate(-90 73.6 141.6)">24</text>
<text x="76.9" y="141.6" transform="rotate(-90 76.9 141.6)">23</text>
<text x="80.3" y="141.6" transform="rotate(-90 80.3 141.6)">22</text>
<text x="83.7" y="141.6" transform="rotate(-90 83.7 141.6)">21</text>
<text x="87" y="141.6" transform="rotate(-90 87 141.6)">20</text>
<text x="90.4" y="141.6" transform="rotate(-90 90.4 141.6)">19</text>
<text x="166.5" y="140.7">0.1 uF</text>
<text x="174.1" y="143.2">R109</text>
<text x="50.4" y="150">C125</text>
<text x="65.6" y="148.7">1</text>
<text x="67.7" y="149.6">C0.25</text>
<text x="74.4" y="146.1" transform="rotate(-90 74.4 146.1)">C0.5</text>
<text x="77.8" y="145.6" transform="rotate(-90 77.8 145.6)">C1</text>
<text x="81.1" y="145.6" transform="rotate(-90 81.1 145.6)">C2</text>
<text x="84.5" y="145.6" transform="rotate(-90 84.5 145.6)">C4</text>
<text x="87.9" y="145.6" transform="rotate(-90 87.9 145.6)">C8</text>
<text x="91.2" y="145.6" transform="rotate(-90 91.2 145.6)">C16</text>
<text x="94.2" y="149.6">SI</text>
<text x="98.3" y="148.7">18</text>
<text x="104.3" y="148.3">R110</text>
<text x="110.2" y="148.3">1 K</text>
<text x="165.7" y="144.9">C124</text>
<text x="174.1" y="145.8">51 R</text>
<text x="232.2" y="144.1">C123</text>
<text x="232.2" y="150">0.1 uF</text>
<text x="50.4" y="155.9">0.1 uF</text>
<text x="65.6" y="155.5">3</text>
<text x="65.6" y="152.1">2</text>
<text x="67.7" y="153">Vdd</text>
<text x="79.8" y="154.2">PE43711</text>
<text x="94.1" y="153">CLK</text>
<text x="98.3" y="155.5">16</text>
<text x="98.3" y="152.1">17</text>
<text x="104.3" y="151.6">R111</text>
<text x="104.3" y="155">R112</text>
<text x="110.2" y="151.6">1 K</text>
<text x="110.2" y="155">1 K</text>
<text x="157.3" y="155.9">U104</text>
<text x="166.5" y="150.8">22 pF</text>
<text x="174.1" y="150.8">L101</text>
<text x="174.1" y="152.5">22 nH</text>
<text x="29.4" y="160.9">J100</text>
<text x="54.6" y="160.1">C126</text>
<text x="65.6" y="158.8">4</text>
<text x="67.7" y="159.7">Gnd</text>
<text x="67.7" y="156.3">S/P</text>
<text x="79.9" y="161.8">Gnd</text>
<text x="84" y="161.4">25</text>
<text x="94.2" y="156.3">LE</text>
<text x="94.2" y="159.7">Gnd</text>
<text x="98.3" y="158.8">15</text>
<text x="135" y="159">4</text>
<text x="140.5" y="157.5">FL100</text>
<text x="146.3" y="160.1">C127</text>
<text x="164.8" y="158.8">4</text>
<text x="174.1" y="157.5">R113</text>
<text x="174.1" y="160.1">51 R</text>
<text x="186.3" y="159">4</text>
<text x="191.8" y="157.5">FL101</text>
<text x="54.6" y="166">0.1 uF</text>
<text x="65.6" y="162.2">5</text>
<text x="65.6" y="165.6">6</text>
<text x="67.7" y="162.6">RF1</text>
<text x="67.7" y="166">Gnd</text>
<text x="94.2" y="166">Gnd</text>
<text x="94.2" y="162.6">RF2</text>
<text x="98.3" y="162.2">14</text>
<text x="98.3" y="165.6">13</text>
<text x="129.9" y="162.2">1</text>
<text x="135" y="167.4">2</text>
<text x="141.7" y="162.2">3</text>
<text x="146.3" y="166">0.1 uF</text>
<text x="155.6" y="166.8">ERA−2SM+</text>
<text x="164.9" y="167.2">2</text>
<text x="181.3" y="162.2">1</text>
<text x="186.3" y="167.4">2</text>
<text x="193" y="162.2">3</text>
<text x="74.4" y="172.2" transform="rotate(-90 74.4 172.2)">Gnd</text>
<text x="77.8" y="172.2" transform="rotate(-90 77.8 172.2)">Gnd</text>
<text x="81.1" y="172.2" transform="rotate(-90 81.1 172.2)">Gnd</text>
<text x="84.5" y="172.2" transform="rotate(-90 84.5 172.2)">Gnd</text>
<text x="87.9" y="172.2" transform="rotate(-90 87.9 172.2)">Gnd</text>
<text x="91.2" y="172.2" transform="rotate(-90 91.2 172.2)">Gnd</text>
<text x="123.6" y="168.5">LFCN 3000D+</text>
<text x="176.6" y="169.3">LFCN 3000D+</text>
<text x="73.6" y="174.3" transform="rotate(-90 73.6 174.3)">7</text>
<text x="76.9" y="174.3" transform="rotate(-90 76.9 174.3)">8</text>
<text x="80.3" y="174.3" transform="rotate(-90 80.3 174.3)">9</text>
<text x="83.7" y="175.2" transform="rotate(-90 83.7 175.2)">10</text>
<text x="87" y="175.2" transform="rotate(-90 87 175.2)">11</text>
<text x="90.4" y="175.2" transform="rotate(-90 90.4 175.2)">12</text>
</g>
<g font-size="1.5" fill="#008b00">
<text x="22.6" y="65.8">XX</text>
<text x="263.3" y="65.8">B</text>
<text x="23.5" y="82.6">A</text>
<text x="145.9" y="81.4">NC</text>
<text x="22.6" y="87.7">BB</text>
<text x="92.4" y="88.9">NC</text>
<text x="92.4" y="91.5">NC</text>
<text x="92.4" y="94">NC</text>
<text x="264.2" y="130.6">RR</text>
<text x="22.6" y="132.3">AA</text>
<text x="79" y="158.4">Ground Pad</text>
<text x="79.9" y="156.7">Exposed</text>
<text x="12.5" y="163.4">RF in</text>
<text x="33.2" y="165.1">G</text>
<text x="33.2" y="166.8">G</text>
<text x="33.4" y="162.6">S</text>
<text x="33.2" y="168.5">G</text>
<text x="33.2" y="170.2">G</text>
</g>
<g font-size="1.2" fill="#008b00">
<text x="46" y="40.2">+3.3V</text>
<text x="55.3" y="40.2">+3.3V</text>
<text x="64.5" y="40.2">+3.3V</text>
<text x="73.8" y="40.2">+3.3V</text>
<text x="89.8" y="40.2">+5V</text>
<text x="104.1" y="52.8">+5V</text>
<text x="111.6" y="52.8">+3.3V</text>
<text x="119.2" y="52.8">+3.3V</text>
<text x="121.7" y="49.4">+3.3V</text>
<text x="124.3" y="52.8">+3.3V</text>
<text x="181.5" y="89">+7.5V</text>
<text x="170.5" y="132.7">+7.5V</text>
<text x="57.8" y="144.5">+5V</text>
</g>
<g font-size="1.2">
<text x="198.3" y="77.2">1</text>
<text x="206.5" y="77.2">3</text>
<text x="152.7" y="104.3" transform="rotate(90 152.7 104.3)">1</text>
<text x="152.7" y="110" transform="rotate(90 152.7 110)">2</text>
<text x="159.6" y="162.2">1</text>
<text x="167.8" y="162.2">3</text>
</g>
<text font-size=".9" fill="#008b00" x="31.2" y="171.2">31−71043</text>
</svg>
